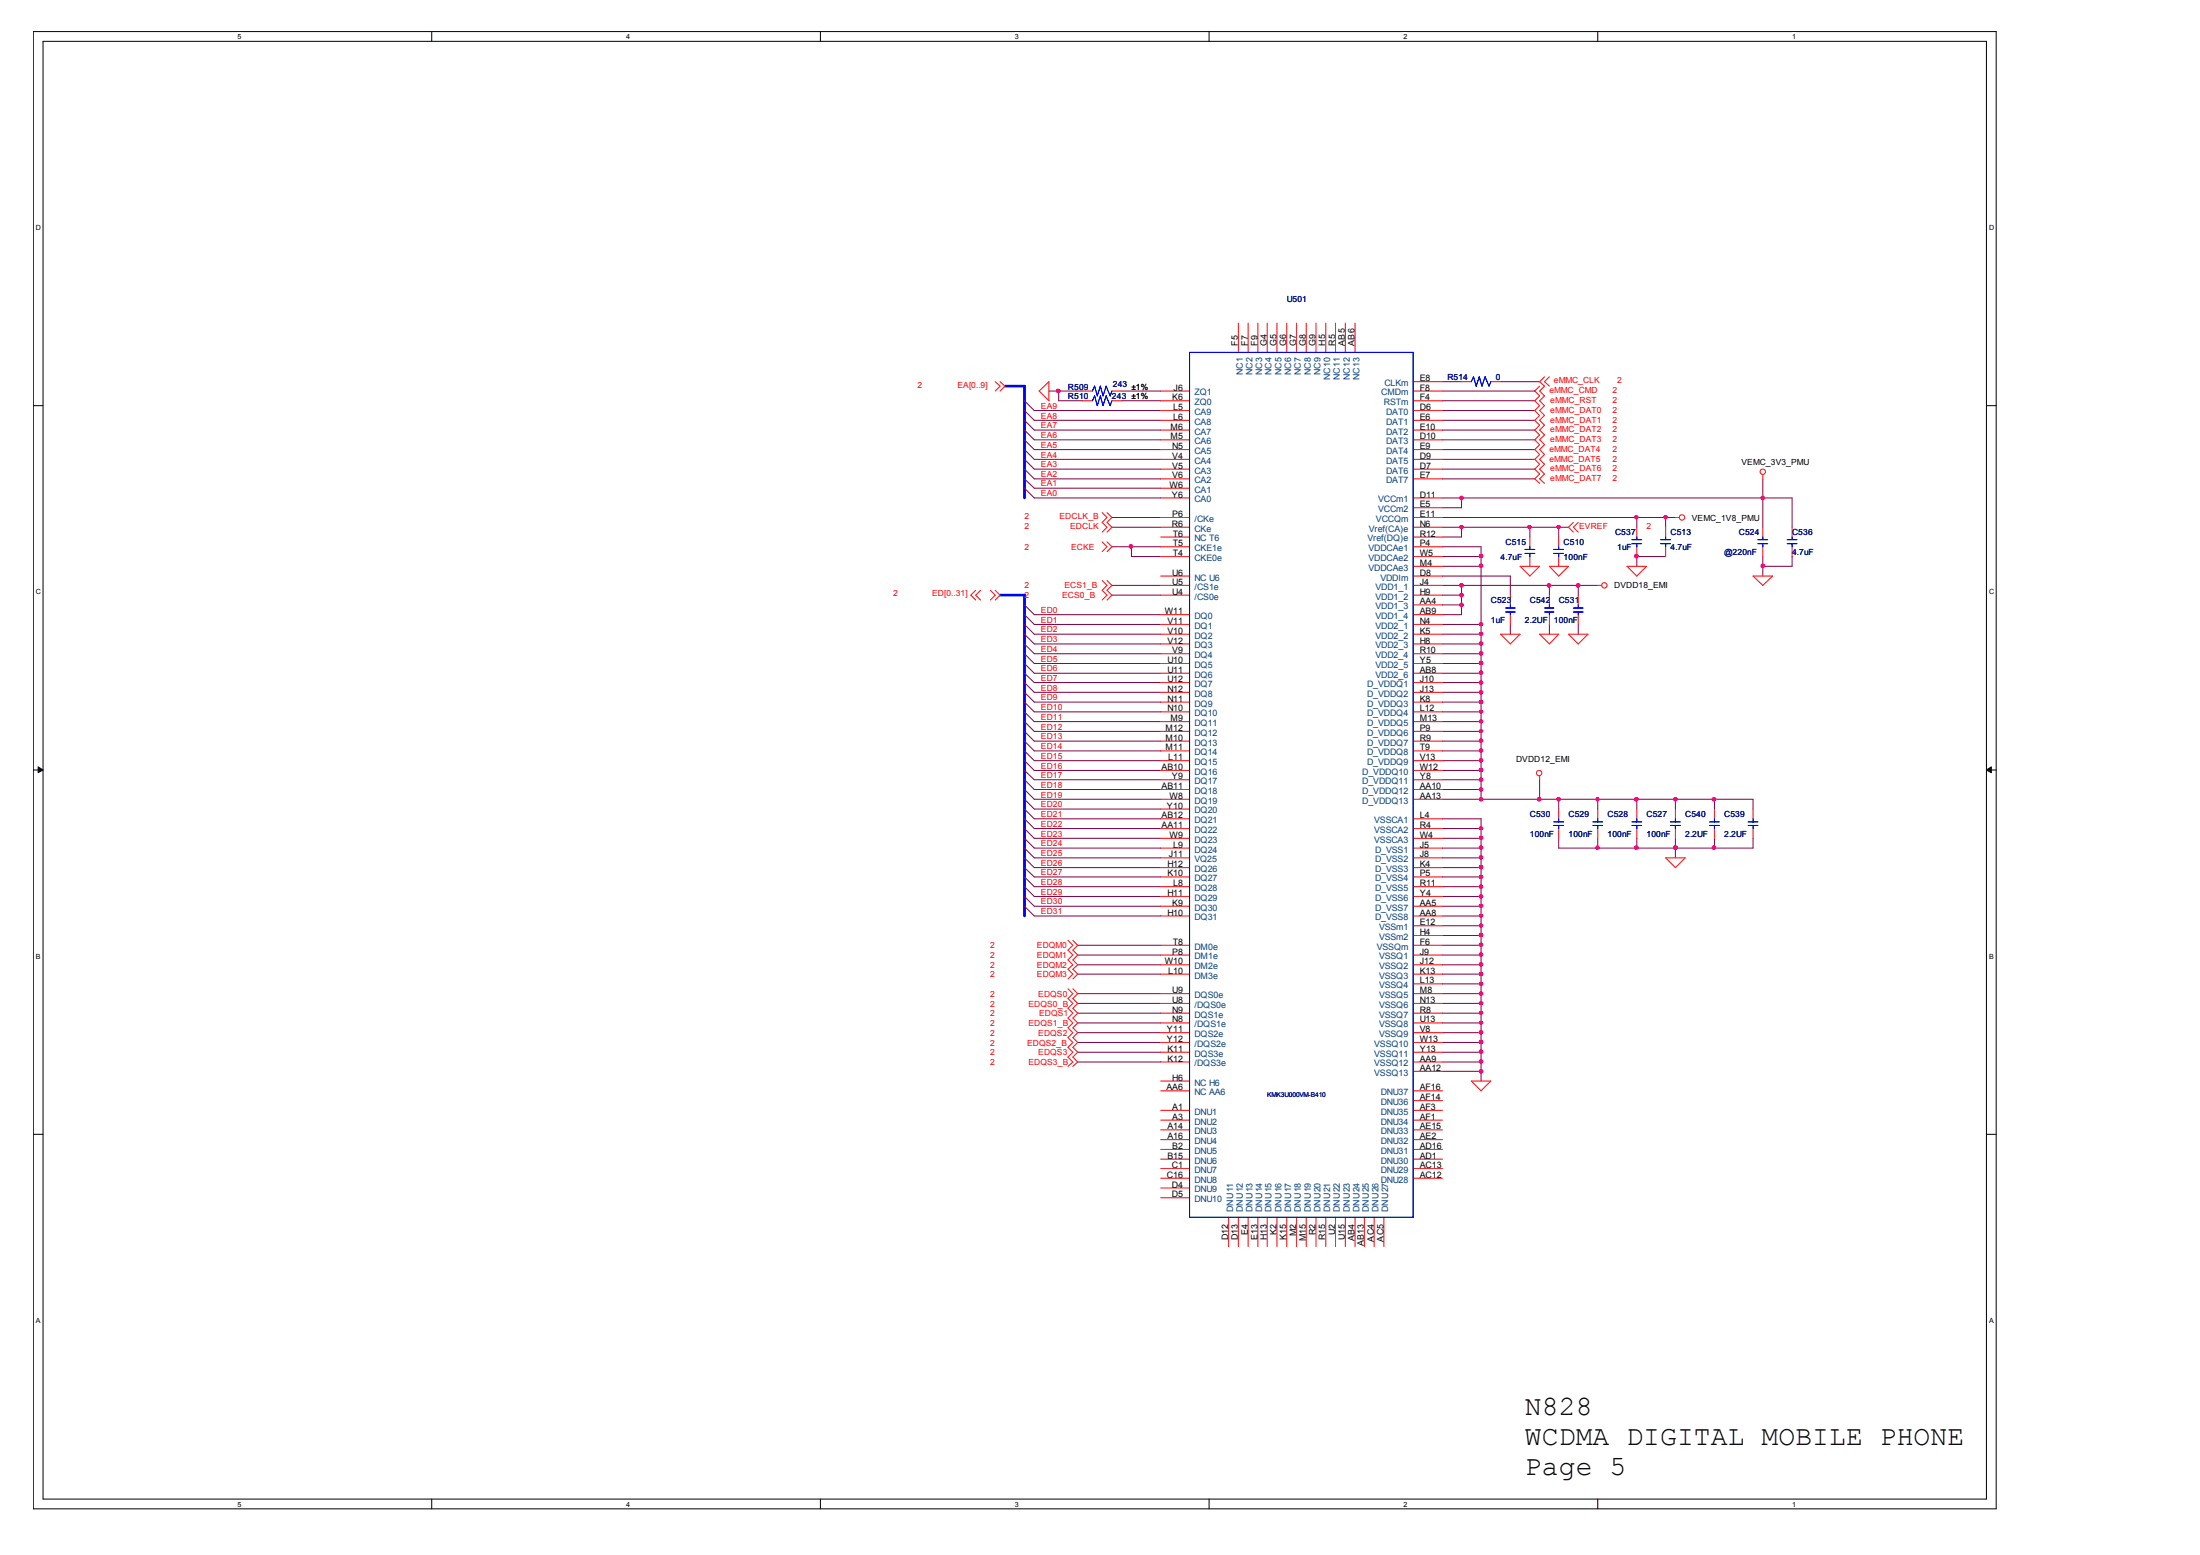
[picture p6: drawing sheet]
<svg xmlns="http://www.w3.org/2000/svg" width="420mm" height="297mm" viewBox="0 0 420 297" stroke-linecap="round" stroke-linejoin="round" font-family="sans-serif">
<path d="M6.3 6h374.6v281.9h-374.6zM8.2 7.9h370.9v278.1h-370.9z" fill="none" stroke="#000" stroke-width=".19"/>
<g fill="#fff">
<path d="M45.3 6.2h.8v1.5h-.8z"/>
<path d="M45.3 286.2h.8v1.5h-.8z"/>
</g>
<path d="M82.4 6v1.9M82.4 286v1.9" fill="none" stroke="#000" stroke-width=".19"/>
<g fill="#fff">
<path d="M119.5 6.2h.7v1.5h-.7z"/>
<path d="M119.5 286.2h.7v1.5h-.7z"/>
</g>
<path d="M156.5 6v1.9M156.5 286v1.9" fill="none" stroke="#000" stroke-width=".19"/>
<g fill="#fff">
<path d="M193.6 6.2h.8v1.5h-.8z"/>
<path d="M193.6 286.2h.8v1.5h-.8z"/>
</g>
<path d="M230.7 6v1.9M230.7 286v1.9" fill="none" stroke="#000" stroke-width=".19"/>
<g fill="#fff">
<path d="M267.8 6.2h.8v1.5h-.8z"/>
<path d="M267.8 286.2h.8v1.5h-.8z"/>
</g>
<path d="M304.9 6v1.9M304.9 286v1.9" fill="none" stroke="#000" stroke-width=".19"/>
<g fill="#fff">
<path d="M342 6.2h.7v1.5h-.7z"/>
<path d="M342 286.2h.7v1.5h-.7z"/>
<path d="M6.9 42.6h1v1.5h-1z"/>
<path d="M379.6 42.6h1v1.5h-1z"/>
<path d="M6.9 112.1h1v1.5h-1z"/>
<path d="M379.6 112.1h1v1.5h-1z"/>
</g>
<path d="M6.3 77.4h1.9M379.1 77.4h1.8" fill="none" stroke="#000" stroke-width=".19"/>
<g fill="#fff">
<path d="M6.9 181.6h.9v1.5h-.9z"/>
<path d="M379.6 181.6h.9v1.5h-.9z"/>
</g>
<path d="M6.3 146.9h1.9M379.1 146.9h1.8" fill="none" stroke="#000" stroke-width=".19"/>
<g fill="#000" stroke="#000" stroke-width=".19">
<path d="M7.3 146.3l.9 .6-.9 .5z" fill-rule="evenodd"/>
<path d="M379.1 146.9l.9-.6v1.1z" fill-rule="evenodd"/>
</g>
<g fill="#fff">
<path d="M6.9 251.1h.9v1.6h-.9z"/>
<path d="M379.6 251.1h.9v1.6h-.9z"/>
</g>
<path d="M6.3 216.4h1.9M379.1 216.4h1.8" fill="none" stroke="#000" stroke-width=".19"/>
<g fill="none" stroke="#800040" stroke-width=".19">
<path d="M195.5 78.3l1.9 1.9h24.1M195.5 76.5l1.9 1.8h24.1M200.2 74.6h6.4M202 74.6v1.9h4.6M214 74.6h7.5M214 76.5h7.5M275.3 74.6h17.6M275.3 76.5h17.6M275.3 78.3h17.6M275.3 72.8h3.6M286.3 72.8h7.5M195.5 83.9l1.9 1.9h24.1"/>
<path d="M195.5 87.6l1.9 1.9h24.1M195.5 85.8l1.9 1.8h24.1M195.5 93.1l1.9 1.9h24.1M195.5 82.1l1.9 1.8h24.1M195.5 91.4l1.9 1.7h24.1M195.5 89.5l1.9 1.9h24.1M195.5 80.2l1.9 1.9h24.1M212.2 98.7h9.3M275.3 98.7h44.4M275.3 85.8h17.6M275.3 89.5h17.6M275.3 87.6h17.6"/>
<path d="M275.3 80.2h17.6M275.3 95h66.7v5.6M275.3 83.9h17.6M275.3 91.4h17.6M275.3 82.1h17.6M278.9 95v1.9h-3.6M312.3 98.7v1.9M317.8 98.7v1.9M336.4 91.4v9.2M195.5 117.3l1.9 1.8h24.1M195.5 115.4l1.9 1.9h24.1M195.5 119.1l1.9 1.9h24.1"/>
<path d="M212.2 100.6h9.3M212.2 111.7h9.3M212.2 113.6h9.3M212.2 104.3h9.3M215.9 104.3v1.9h5.6M275.3 108h7.3M275.3 106.2h7.3M275.3 119.1h7.3M275.3 100.6h24M275.3 111.7h29.6M275.3 113.6h3.6M275.3 104.3h7.3v48.2"/>
<path d="M275.3 115.4h3.6M275.3 109.9h12.9v3.7M278.9 111.7v5.6h-3.6M278.9 100.6v1.9h-3.6M288.2 119.1v1.9M291.9 100.6v1.9M295.7 111.7v1.9M295.7 119.1v1.9M297.4 100.6v1.9M301.2 111.7v1.9M301.2 119.1v1.9M317.8 106.2h-5.5v1.8"/>
<path d="M336.4 106.2v3.7M342 106.2v1.8h-5.6M195.5 121l1.9 1.9h24.1M195.5 124.7l1.9 1.9h24.1M195.5 122.9l1.9 1.8h24.1M195.5 130.2l1.9 1.9h24.1M195.5 128.5l1.9 1.7h24.1M195.5 126.6l1.9 1.9h24.1M195.5 137.7l1.9 1.8h24.1M195.5 139.5l1.9 1.9h24.1M195.5 132.1l1.9 1.9h24.1M195.5 135.8l1.9 1.9h24.1"/>
<path d="M195.5 134l1.9 1.8h24.1M275.3 122.9h7.3M275.3 126.6h7.3M275.3 124.7h7.3M275.3 132.1h7.3M275.3 121h7.3M275.3 130.2h7.3M275.3 128.5h7.3M275.3 139.5h7.3M275.3 134h7.3M275.3 137.7h7.3M275.3 135.8h7.3"/>
<path d="M195.5 150.6l1.9 1.9h24.1M195.5 159.9l1.9 1.9h24.1M195.5 158.1l1.9 1.8h24.1M195.5 156.2l1.9 1.9h24.1M195.5 141.4l1.9 1.9h24.1M195.5 147l1.9 1.8h24.1M195.5 145.1l1.9 1.9h24.1M195.5 143.3l1.9 1.8h24.1M195.5 154.4l1.9 1.8h24.1M195.5 148.8l1.9 1.8h24.1M195.5 152.5l1.9 1.9h24.1M275.3 152.5h59.2v1.9"/>
<path d="M275.3 159.9h7.3M275.3 158.1h7.3M275.3 143.3h7.3M275.3 141.4h7.3M275.3 148.8h7.3M275.3 147h7.3M275.3 145.1h7.3M275.3 156.2h7.3v50.1M275.3 150.6h7.3M293.8 148.8v3.7M297.4 152.5v1.9M297.4 159.9v1.9h37.1v-1.9"/>
<path d="M304.9 152.5v1.9M304.9 159.9v1.9M312.3 152.5v1.9M312.3 159.9v1.9M319.7 152.5v1.9M319.7 159.9v3.8M327.2 152.5v1.9M327.2 159.9v1.9M195.5 163.7l1.9 1.8h24.1M195.5 161.8l1.9 1.9h24.1M195.5 167.3l1.9 1.9h24.1M195.5 165.5l1.9 1.8h24.1"/>
<path d="M195.5 172.9l1.9 1.9h24.1M195.5 171l1.9 1.9h24.1M195.5 169.2l1.9 1.8h24.1M275.3 161.8h7.3M275.3 165.5h7.3M275.3 163.7h7.3M275.3 169.2h7.3M275.3 167.3h7.3M275.3 174.8h7.3M275.3 172.9h7.3M275.3 171h7.3M275.3 176.6h7.3"/>
<path d="M275.3 178.5h7.3M205.7 185.9h15.8M205.7 184.1h15.8M205.7 180.4h15.8M205.7 182.2h15.8M205.7 193.3h15.8M205.7 189.6h15.8M205.7 191.4h15.8M205.7 195.2h15.8M205.7 197h15.8M205.7 198.9h15.8M275.3 185.9h7.3"/>
<path d="M275.3 184.1h7.3M275.3 180.4h7.3M275.3 182.2h7.3M275.3 193.3h7.3M275.3 189.6h7.3M275.3 191.4h7.3M275.3 195.2h7.3M275.3 197h7.3M275.3 198.9h7.3M275.3 187.7h7.3M205.7 200.8h15.8M205.7 202.6h15.8"/>
<path d="M275.3 200.8h7.3M275.3 202.6h7.3M275.3 204.4h7.3"/>
</g>
<g fill="#f0f" stroke="#f0f" stroke-width=".19">
<circle cx="336.4" cy="108" r=".35"/>
<circle cx="312.2" cy="106.1" r=".35"/>
<circle cx="297.4" cy="152.5" r=".35"/>
<circle cx="319.7" cy="161.7" r=".35"/>
<circle cx="327.1" cy="161.7" r=".35"/>
<circle cx="327.1" cy="152.5" r=".35"/>
<circle cx="312.2" cy="152.5" r=".35"/>
<circle cx="304.8" cy="152.5" r=".33"/>
<circle cx="319.7" cy="152.5" r=".35"/>
<circle cx="312.2" cy="161.7" r=".35"/>
<circle cx="304.8" cy="161.7" r=".33"/>
<circle cx="201.9" cy="74.6" r=".35"/>
<circle cx="215.8" cy="104.2" r=".35"/>
<circle cx="336.4" cy="95" r=".35"/>
<circle cx="317.8" cy="98.7" r=".33"/>
<circle cx="278.9" cy="100.5" r=".33"/>
<circle cx="278.9" cy="115.4" r=".35"/>
<circle cx="278.9" cy="113.5" r=".35"/>
<circle cx="282.6" cy="150.6" r=".35"/>
<circle cx="282.6" cy="146.9" r=".35"/>
<circle cx="282.6" cy="145" r=".35"/>
<circle cx="282.6" cy="143.2" r=".35"/>
<circle cx="282.6" cy="141.3" r=".35"/>
<circle cx="282.6" cy="139.5" r=".33"/>
<circle cx="282.6" cy="137.6" r=".33"/>
<circle cx="282.6" cy="135.8" r=".33"/>
<circle cx="282.6" cy="133.9" r=".35"/>
<circle cx="282.6" cy="132.1" r=".35"/>
<circle cx="282.6" cy="106.1" r=".35"/>
<circle cx="282.6" cy="120.9" r=".33"/>
<circle cx="282.6" cy="124.6" r=".35"/>
<circle cx="282.6" cy="128.4" r=".35"/>
<circle cx="282.6" cy="130.2" r=".35"/>
<circle cx="293.7" cy="152.5" r=".35"/>
<circle cx="282.6" cy="152.5" r=".35"/>
<circle cx="301.1" cy="111.7" r=".35"/>
<circle cx="291.9" cy="100.5" r=".33"/>
<circle cx="297.4" cy="100.5" r=".33"/>
<circle cx="295.6" cy="111.7" r=".35"/>
<circle cx="312.3" cy="98.7" r=".33"/>
<circle cx="282.6" cy="126.5" r=".35"/>
<circle cx="282.6" cy="108" r=".35"/>
<circle cx="282.6" cy="148.8" r=".35"/>
<circle cx="282.6" cy="122.8" r=".35"/>
<circle cx="278.9" cy="111.7" r=".35"/>
<circle cx="282.6" cy="119.1" r=".33"/>
<circle cx="278.9" cy="95" r=".35"/>
<circle cx="282.6" cy="204.4" r=".35"/>
<circle cx="282.6" cy="161.7" r=".35"/>
<circle cx="282.6" cy="172.9" r=".33"/>
<circle cx="282.6" cy="174.7" r=".33"/>
<circle cx="282.6" cy="176.6" r=".33"/>
<circle cx="282.6" cy="193.3" r=".33"/>
<circle cx="282.6" cy="196.9" r=".35"/>
<circle cx="282.6" cy="198.8" r=".35"/>
<circle cx="282.6" cy="189.6" r=".35"/>
<circle cx="282.6" cy="187.7" r=".35"/>
<circle cx="282.6" cy="185.8" r=".35"/>
<circle cx="282.6" cy="184" r=".35"/>
<circle cx="282.6" cy="182.1" r=".35"/>
<circle cx="282.6" cy="180.3" r=".35"/>
<circle cx="282.6" cy="178.4" r=".35"/>
<circle cx="282.6" cy="169.2" r=".35"/>
<circle cx="282.6" cy="167.3" r=".35"/>
<circle cx="282.6" cy="165.4" r=".35"/>
<circle cx="282.6" cy="163.6" r=".35"/>
<circle cx="282.6" cy="159.9" r=".35"/>
<circle cx="282.6" cy="158" r=".33"/>
<circle cx="282.6" cy="191.4" r=".33"/>
<circle cx="282.6" cy="171" r=".35"/>
<circle cx="282.6" cy="202.5" r=".35"/>
<circle cx="282.6" cy="200.7" r=".35"/>
<circle cx="282.6" cy="195.1" r=".33"/>
</g>
<path d="M191.8 73.7h3.7v21.3M190.8 113.6h4.7v61.2" fill="none" stroke="#00f" stroke-width=".51"/>
<g fill="none" stroke="#f00" stroke-width=".19">
<path d="M189.9 72.8l.9 .9-.9 .9M190.8 72.8l1 .9-1 .9M198.3 74.6l1.9-1.8v3.7zM206.6 74.6h1.8M206.6 76.5h1.8M212.2 74.6h1.8M212.2 76.5h1.8M221.5 74.6h5.5M221.5 78.3h5.5M221.5 76.5h5.5M236.3 61.7v5.5M238.2 61.7v5.5"/>
<path d="M240 61.7v5.5M241.8 61.7v5.5M243.7 61.7v5.5M245.5 61.7v5.5M247.4 61.7v5.5M249.3 61.7v5.5M251.1 61.7v5.5M253 61.7v5.5M254.8 61.7v5.5M256.7 61.7v5.5M258.6 61.7v5.5M269.7 74.6h5.6"/>
<path d="M269.7 72.8h5.6M269.7 78.3h5.6M269.7 76.5h5.6M278.9 72.8h1.9M284.5 72.8h1.8M293.8 73.7l-.9 .9 .9 .9-.9 1 .9 .9-.9 .9 .9 1-.9 .9 .9 .9-.9 1 .9 .9-.9 .9 .9 1-.9 .9 .9 .9-.9 .9 .9 1-.9 .9 .9 .9-.9 1 .9 .8M294.7 71.9l-.9 .9 .9 .9-.9 .9 .9 .9-.9 1 .9 .9-.9 .9 .9 1-.9 .9 .9 .9-.9 1 .9 .9-.9 .9 .9 1-.9 .9 .9 .9-.9 .9 .9 1-.9 .9 .9 .9-.9 1 .9 .8M295.7 71.9l-1 .9 1 .9M210.3 97.8l.9 .9-.9 1 .9 .9-.9 .9M211.2 97.8l1 .9-1 1 1 .9-1 .9M221.5 98.7h5.5M221.5 89.5h5.5"/>
<path d="M221.5 87.6h5.5M221.5 83.9h5.5M221.5 95h5.5M221.5 80.2h5.5M221.5 91.4h5.5M221.5 85.8h5.5M221.5 82.1h5.5M221.5 93.1h5.5M269.7 98.7h5.6M269.7 89.5h5.6M269.7 87.6h5.6M269.7 83.9h5.6"/>
<path d="M269.7 95h5.6M269.7 96.9h5.6M269.7 80.2h5.6M269.7 91.4h5.6M269.7 85.8h5.6M269.7 82.1h5.6M300.2 99.7l-.9 .9 .9 .9M301.2 99.7l-1 .9 1 .9M319.7 98.7h.8M336.4 90.6v.8M186.2 112.6l-.9 1 .9 .9M187.1 112.6l-.9 1 .9 .9"/>
<path d="M189 112.6l.9 1-.9 .9M189.9 112.6l.9 1-.9 .9M210.3 110.8l.9 .9-.9 .9 .9 1-.9 .9M210.3 103.4l.9 .9-.9 1M211.2 110.8l1 .9-1 .9 1 1-1 .9M211.2 103.4l1 .9-1 1M221.5 109.9h5.5M221.5 111.7h5.5M221.5 113.6h5.5M221.5 119.1h5.5M221.5 100.6h5.5M221.5 104.3h5.5"/>
<path d="M221.5 102.5h5.5M221.5 106.2h5.5M221.5 117.3h5.5M269.7 108h5.6M269.7 109.9h5.6M269.7 111.7h5.6M269.7 113.6h5.6M269.7 119.1h5.6M269.7 100.6h5.6M269.7 104.3h5.6M269.7 102.5h5.6M269.7 106.2h5.6"/>
<path d="M269.7 117.3h5.6M269.7 115.4h5.6M288.2 113.6v1.8M288.2 117.3v1.8M290.1 108h3.7l-1.9 1.9zM291.9 102.5v1.8M291.9 106.2v1.8M295.7 108h3.6l-1.9 1.9zM295.7 113.6v1.8M295.7 117.3v1.8M297.4 102.5v1.8M297.4 106.2v1.8"/>
<path d="M301.2 113.6v1.8M301.2 117.3v1.8M304.9 111.7h.7M310.5 108h3.7l-1.9 1.9zM312.3 100.6v1.9M312.3 104.3v1.9M317.8 100.6v1.9M317.8 104.3v1.9M334.5 109.9h3.7l-1.8 1.8zM336.4 100.6v1.9M336.4 104.3v1.9M342 100.6v1.9"/>
<path d="M342 104.3v1.9M221.5 121h5.5M221.5 130.2h5.5M221.5 132.1h5.5M221.5 122.9h5.5M221.5 137.7h5.5M221.5 139.5h5.5M221.5 135.8h5.5M221.5 134h5.5M221.5 124.7h5.5M221.5 126.6h5.5M221.5 128.5h5.5"/>
<path d="M269.7 121h5.6M269.7 130.2h5.6M269.7 132.1h5.6M269.7 122.9h5.6M269.7 137.7h5.6M269.7 139.5h5.6M269.7 135.8h5.6M269.7 134h5.6M269.7 124.7h5.6M269.7 126.6h5.6M269.7 128.5h5.6M286.3 121h3.8l-1.9 1.9z"/>
<path d="M293.8 121h3.6l-1.7 1.9zM299.3 121h3.7l-1.8 1.9zM221.5 150.6h5.5M221.5 156.2h5.5M221.5 145.1h5.5M221.5 152.5h5.5M221.5 141.4h5.5M221.5 143.3h5.5M221.5 148.8h5.5M221.5 158.1h5.5M221.5 159.9h5.5M221.5 154.4h5.5"/>
<path d="M221.5 147h5.5M269.7 150.6h5.6M269.7 156.2h5.6M269.7 145.1h5.6M269.7 152.5h5.6M269.7 141.4h5.6M269.7 143.3h5.6M269.7 148.8h5.6M269.7 158.1h5.6M269.7 159.9h5.6M269.7 147h5.6M293.8 148.1v.7"/>
<path d="M297.4 154.4v1.8M297.4 158.1v1.8M304.9 154.4v1.8M304.9 158.1v1.8M312.3 154.4v1.8M312.3 158.1v1.8M319.7 154.4v1.8M319.7 158.1v1.8M327.2 154.4v1.8M327.2 158.1v1.8M334.5 154.4v1.8M334.5 158.1v1.8"/>
<path d="M203.8 179.4l.9 1-.9 .9 .9 .9-.9 .9 .9 1-.9 .8 .9 1-.9 .9M204.7 179.4l1 1-1 .9 1 .9-1 .9 1 1-1 .8 1 1-1 .9M221.5 163.7h5.5M221.5 174.8h5.5M221.5 171h5.5M221.5 165.5h5.5M221.5 161.8h5.5M221.5 172.9h5.5M221.5 167.3h5.5M221.5 169.2h5.5M269.7 163.7h5.6M269.7 178.5h5.6"/>
<path d="M269.7 176.6h5.6M269.7 174.8h5.6M269.7 171h5.6M269.7 165.5h5.6M269.7 161.8h5.6M269.7 172.9h5.6M269.7 167.3h5.6M269.7 169.2h5.6M317.8 163.7h3.8l-1.9 1.8zM203.8 188.7l.9 .9-.9 .9 .9 .9-.9 1 .9 .9-.9 .9 .9 1-.9 .9 .9 .9-.9 1 .9 .9-.9 .9 .9 1-.9 .9 .9 .9-.9 .9M204.7 188.7l1 .9-1 .9 1 .9-1 1 1 .9-1 .9 1 1-1 .9 1 .9-1 1 1 .9-1 .9 1 1-1 .9 1 .9-1 .9M221.5 180.4h5.5"/>
<path d="M221.5 182.2h5.5M221.5 184.1h5.5M221.5 185.9h5.5M221.5 189.6h5.5M221.5 195.2h5.5M221.5 193.3h5.5M221.5 191.4h5.5M221.5 197h5.5M221.5 198.9h5.5M269.7 180.4h5.6M269.7 182.2h5.6M269.7 184.1h5.6"/>
<path d="M269.7 185.9h5.6M269.7 187.7h5.6M269.7 189.6h5.6M269.7 195.2h5.6M269.7 193.3h5.6M269.7 191.4h5.6M269.7 197h5.6M269.7 198.9h5.6M221.5 206.3h5.5M221.5 211.9h5.5M221.5 213.7h5.5M221.5 215.6h5.5"/>
<path d="M221.5 217.4h5.5M221.5 219.3h5.5M221.5 202.6h5.5M221.5 200.8h5.5M221.5 208.1h5.5M269.7 211.9h5.6M269.7 213.7h5.6M269.7 215.6h5.6M269.7 217.4h5.6M269.7 219.3h5.6M269.7 202.6h5.6M269.7 200.8h5.6"/>
<path d="M269.7 204.4h5.6M269.7 208.1h5.6M269.7 210h5.6M280.8 206.3h3.7l-1.9 1.8zM221.5 221.2h5.5M221.5 222.9h5.5M221.5 224.8h5.5M221.5 226.7h5.5M221.5 228.5h5.5M234.4 232.3v5.5M236.3 232.3v5.5M238.2 232.3v5.5"/>
<path d="M240 232.3v5.5M241.8 232.3v5.5M243.7 232.3v5.5M245.5 232.3v5.5M247.4 232.3v5.5M249.3 232.3v5.5M251.1 232.3v5.5M253 232.3v5.5M254.8 232.3v5.5M256.7 232.3v5.5M258.6 232.3v5.5M260.3 232.3v5.5"/>
<path d="M262.2 232.3v5.5M264.1 232.3v5.5M269.7 221.2h5.6M269.7 222.9h5.6M269.7 224.8h5.6"/>
<circle cx="321" cy="98.7" r=".52"/>
<circle cx="336.4" cy="90" r=".52"/>
<circle cx="306.1" cy="111.7" r=".52"/>
<circle cx="293.7" cy="147.5" r=".52"/>
</g>
<g fill="none" stroke="#00f" stroke-width=".19">
<path d="M208.4 74.6l.5-.9 .5 1.8 .6-1.8 .5 1.8 .6-1.8 .7 1.8 .4-.9M208.4 76.5l.5-1 .5 1.9 .6-1.9 .5 1.9 .6-1.9 .7 1.9 .4-.9M227 67.2h42.7v165.1h-42.7zM280.8 72.8l.4-.9 .5 1.8 .6-1.8 .5 1.8 .6-1.8 .7 1.8 .4-.9M287.3 116.8h1.8M287.3 116h1.8M288.2 115.4v.6M288.2 116.8v.5M291 105.6h1.9M291 104.8h1.9M291.9 104.3v.5M291.9 105.6v.6"/>
<path d="M294.7 116.8h1.8M294.7 116h1.8M295.7 115.4v.6M295.7 116.8v.5M296.5 105.6h1.9M296.5 104.8h1.9M297.4 104.3v.5M297.4 105.6v.6M300.2 116.8h1.9M300.2 116h1.9M301.2 115.4v.6M301.2 116.8v.5"/>
<path d="M311.4 103.7h1.9M311.4 103h1.9M312.3 102.5v.5M312.3 103.7v.6M316.9 103.7h1.9M316.9 103h1.9M317.8 102.5v.5M317.8 103.7v.6M335.4 103.7h1.9M335.4 103h1.9M336.4 102.5v.5M336.4 103.7v.6"/>
<path d="M341 103.7h1.9M341 103h1.9M342 102.5v.5M342 103.7v.6M296.5 156.8h1.9M296.5 157.5h1.9M297.4 156.2v.6M297.4 157.5v.6M304 156.8h1.8M304 157.5h1.8M304.9 156.2v.6M304.9 157.5v.6"/>
<path d="M311.4 156.8h1.9M311.4 157.5h1.9M312.3 156.2v.6M312.3 157.5v.6M318.8 156.8h1.8M318.8 157.5h1.8M319.7 156.2v.6M319.7 157.5v.6M326.2 156.8h1.9M326.2 157.5h1.9M327.2 156.2v.6M327.2 157.5v.6"/>
<path d="M333.6 156.8h1.8M333.6 157.5h1.8M334.5 156.2v.6M334.5 157.5v.6"/>
</g>
<g font-size="5.3">
<text x="291" y="269.9">N828</text>
<text x="291" y="275.7">WCDMA DIGITAL MOBILE PHONE</text>
<text x="291" y="281.4">Page 5</text>
</g>
<g font-size="1.7">
<text x="236.2" y="66" transform="rotate(-90 236.2 66)">F5</text>
<text x="238.1" y="66" transform="rotate(-90 238.1 66)">F7</text>
<text x="239.9" y="66" transform="rotate(-90 239.9 66)">F9</text>
<text x="241.7" y="66" transform="rotate(-90 241.7 66)">G4</text>
<text x="243.6" y="66" transform="rotate(-90 243.6 66)">G5</text>
<text x="245.4" y="66" transform="rotate(-90 245.4 66)">G6</text>
<text x="247.3" y="66" transform="rotate(-90 247.3 66)">G7</text>
<text x="249.2" y="66" transform="rotate(-90 249.2 66)">G8</text>
<text x="251" y="66" transform="rotate(-90 251 66)">G9</text>
<text x="252.9" y="66" transform="rotate(-90 252.9 66)">H5</text>
<text x="254.8" y="66" transform="rotate(-90 254.8 66)">R5</text>
<text x="256.6" y="66" transform="rotate(-90 256.6 66)">AB5</text>
<text x="258.5" y="66" transform="rotate(-90 258.5 66)">AB6</text>
<text x="223.7" y="76.4">K6</text>
<text x="223.9" y="74.5">J6</text>
<text x="270.9" y="72.7">E8</text>
<text x="270.9" y="74.5">F8</text>
<text x="270.9" y="76.4">F4</text>
<text x="223.4" y="83.8">M5</text>
<text x="223.4" y="82">M6</text>
<text x="223.9" y="78.2">L5</text>
<text x="223.9" y="80.1">L6</text>
<text x="270.9" y="78.2">D6</text>
<text x="270.9" y="83.8">D10</text>
<text x="270.9" y="80.1">E6</text>
<text x="270.9" y="82">E10</text>
<text x="223.7" y="85.7">N5</text>
<text x="223.7" y="87.6">V4</text>
<text x="223.7" y="89.4">V5</text>
<text x="270.9" y="89.4">D7</text>
<text x="270.9" y="87.6">D9</text>
<text x="270.9" y="85.7">E9</text>
<text x="223.2" y="93.1">W6</text>
<text x="223.6" y="94.9">Y6</text>
<text x="223.7" y="91.3">V6</text>
<text x="270.9" y="94.9">D11</text>
<text x="270.9" y="91.3">E7</text>
<text x="223.6" y="100.5">R6</text>
<text x="223.7" y="98.7">P6</text>
<text x="270.9" y="96.8">E5</text>
<text x="270.9" y="98.7">E11</text>
<text x="270.9" y="100.5">N6</text>
<text x="223.8" y="106.1">T4</text>
<text x="223.8" y="104.2">T5</text>
<text x="223.8" y="102.4">T6</text>
<text x="270.9" y="108">M4</text>
<text x="270.9" y="104.2">P4</text>
<text x="270.9" y="102.4">R12</text>
<text x="270.9" y="106.1">W5</text>
<text x="223.7" y="113.5">U4</text>
<text x="223.7" y="111.6">U5</text>
<text x="223.7" y="109.8">U6</text>
<text x="270.9" y="109.8">D8</text>
<text x="270.9" y="113.5">H9</text>
<text x="270.9" y="111.6">J4</text>
<text x="222.2" y="117.2">W11</text>
<text x="222.8" y="119.1">V11</text>
<text x="270.9" y="119.1">N4</text>
<text x="270.9" y="115.3">AA4</text>
<text x="270.9" y="117.2">AB9</text>
<text x="222.8" y="120.9">V10</text>
<text x="222.8" y="122.8">V12</text>
<text x="223.7" y="124.6">V9</text>
<text x="270.9" y="120.9">K5</text>
<text x="270.9" y="122.8">H8</text>
<text x="270.9" y="124.6">R10</text>
<text x="222.8" y="126.5">U10</text>
<text x="222.8" y="128.4">U11</text>
<text x="222.8" y="130.1">U12</text>
<text x="270.9" y="130.1">J10</text>
<text x="270.9" y="126.5">Y5</text>
<text x="270.9" y="128.4">AB8</text>
<text x="222.8" y="135.7">N10</text>
<text x="222.8" y="133.9">N11</text>
<text x="222.8" y="132">N12</text>
<text x="223.4" y="137.6">M9</text>
<text x="270.9" y="132">J13</text>
<text x="270.9" y="133.9">K8</text>
<text x="270.9" y="135.7">L12</text>
<text x="270.9" y="137.6">M13</text>
<text x="222.4" y="141.3">M10</text>
<text x="222.4" y="143.2">M11</text>
<text x="222.4" y="139.5">M12</text>
<text x="270.9" y="141.3">R9</text>
<text x="270.9" y="139.5">P9</text>
<text x="270.9" y="143.2">T9</text>
<text x="221.7" y="146.9">AB10</text>
<text x="222.9" y="145">L11</text>
<text x="223.6" y="148.7">Y9</text>
<text x="270.9" y="148.7">Y8</text>
<text x="270.9" y="146.9">W12</text>
<text x="270.9" y="145">V13</text>
<text x="221.7" y="150.6">AB11</text>
<text x="222.7" y="154.3">Y10</text>
<text x="223.2" y="152.4">W8</text>
<text x="270.9" y="150.6">AA10</text>
<text x="270.9" y="152.4">AA13</text>
<text x="221.7" y="158">AA11</text>
<text x="221.7" y="156.1">AB12</text>
<text x="223.2" y="159.9">W9</text>
<text x="223.9" y="161.7">L9</text>
<text x="270.9" y="161.7">J5</text>
<text x="270.9" y="156.1">L4</text>
<text x="270.9" y="158">R4</text>
<text x="270.9" y="159.9">W4</text>
<text x="222.8" y="165.5">H12</text>
<text x="222.8" y="167.2">K10</text>
<text x="223" y="163.6">J11</text>
<text x="270.9" y="163.6">J8</text>
<text x="270.9" y="167.2">P5</text>
<text x="270.9" y="165.5">K4</text>
<text x="222.8" y="171">H11</text>
<text x="223.7" y="172.8">K9</text>
<text x="223.9" y="169.1">L8</text>
<text x="270.9" y="172.8">AA5</text>
<text x="270.9" y="169.1">R11</text>
<text x="270.9" y="171">Y4</text>
<text x="222.8" y="174.7">H10</text>
<text x="270.9" y="178.4">H4</text>
<text x="270.9" y="176.5">E12</text>
<text x="270.9" y="174.7">AA8</text>
<text x="222.2" y="184">W10</text>
<text x="222.9" y="185.8">L10</text>
<text x="223.7" y="182.1">P8</text>
<text x="223.8" y="180.3">T8</text>
<text x="270.9" y="180.3">F6</text>
<text x="270.9" y="182.1">J9</text>
<text x="270.9" y="184">J12</text>
<text x="270.9" y="185.8">K13</text>
<text x="223.7" y="191.4">U8</text>
<text x="223.7" y="189.5">U9</text>
<text x="270.9" y="187.6">L13</text>
<text x="270.9" y="189.5">M8</text>
<text x="270.9" y="191.4">N13</text>
<text x="222.7" y="196.9">Y11</text>
<text x="223.7" y="195.1">N8</text>
<text x="223.7" y="193.2">N9</text>
<text x="270.9" y="193.2">R8</text>
<text x="270.9" y="195.1">U13</text>
<text x="270.9" y="196.9">V8</text>
<text x="222.7" y="198.8">Y12</text>
<text x="222.8" y="202.5">K12</text>
<text x="222.8" y="200.7">K11</text>
<text x="270.9" y="198.8">W13</text>
<text x="270.9" y="200.7">Y13</text>
<text x="270.9" y="202.5">AA9</text>
<text x="222.6" y="208">AA6</text>
<text x="223.7" y="206.2">H6</text>
<text x="270.9" y="204.3">AA12</text>
<text x="270.9" y="209.9">AF14</text>
<text x="270.9" y="208">AF16</text>
<text x="222.8" y="215.5">A14</text>
<text x="223.7" y="211.8">A1</text>
<text x="223.7" y="213.6">A3</text>
<text x="270.9" y="215.5">AE15</text>
<text x="270.9" y="213.6">AF1</text>
<text x="270.9" y="211.8">AF3</text>
<text x="222.8" y="217.4">A16</text>
<text x="222.8" y="221.1">B15</text>
<text x="223.7" y="219.2">B2</text>
<text x="270.9" y="221.1">AD1</text>
<text x="270.9" y="219.2">AD16</text>
<text x="270.9" y="217.4">AE2</text>
<text x="222.7" y="224.7">C16</text>
<text x="223.6" y="222.9">C1</text>
<text x="223.6" y="226.6">D4</text>
<text x="270.9" y="224.7">AC12</text>
<text x="270.9" y="222.9">AC13</text>
<text x="223.6" y="228.4">D5</text>
<text x="234.4" y="236.7" transform="rotate(-90 234.4 236.7)">D12</text>
<text x="236.2" y="236.7" transform="rotate(-90 236.2 236.7)">D13</text>
<text x="238.1" y="235.6" transform="rotate(-90 238.1 235.6)">E4</text>
<text x="239.9" y="236.6" transform="rotate(-90 239.9 236.6)">E13</text>
<text x="241.7" y="236.7" transform="rotate(-90 241.7 236.7)">H13</text>
<text x="243.6" y="235.6" transform="rotate(-90 243.6 235.6)">K2</text>
<text x="245.4" y="236.6" transform="rotate(-90 245.4 236.6)">K15</text>
<text x="247.3" y="235.9" transform="rotate(-90 247.3 235.9)">M2</text>
<text x="249.2" y="236.8" transform="rotate(-90 249.2 236.8)">M15</text>
<text x="251" y="235.7" transform="rotate(-90 251 235.7)">R2</text>
<text x="252.9" y="236.7" transform="rotate(-90 252.9 236.7)">R15</text>
<text x="254.8" y="235.7" transform="rotate(-90 254.8 235.7)">U2</text>
<text x="256.6" y="236.7" transform="rotate(-90 256.6 236.7)">U15</text>
<text x="258.5" y="236.8" transform="rotate(-90 258.5 236.8)">AB4</text>
<text x="260.3" y="237.8" transform="rotate(-90 260.3 237.8)">AB13</text>
<text x="262.1" y="236.9" transform="rotate(-90 262.1 236.9)">AC4</text>
<text x="264" y="236.9" transform="rotate(-90 264 236.9)">AC5</text>
</g>
<g font-size="1.7" fill="#004080">
<text x="237.2" y="71.6" transform="rotate(-90 237.2 71.6)">NC1</text>
<text x="239" y="71.6" transform="rotate(-90 239 71.6)">NC2</text>
<text x="240.9" y="71.6" transform="rotate(-90 240.9 71.6)">NC3</text>
<text x="242.7" y="71.6" transform="rotate(-90 242.7 71.6)">NC4</text>
<text x="244.5" y="71.6" transform="rotate(-90 244.5 71.6)">NC5</text>
<text x="246.4" y="71.6" transform="rotate(-90 246.4 71.6)">NC6</text>
<text x="248.2" y="71.6" transform="rotate(-90 248.2 71.6)">NC7</text>
<text x="250.1" y="71.6" transform="rotate(-90 250.1 71.6)">NC8</text>
<text x="252" y="71.6" transform="rotate(-90 252 71.6)">NC9</text>
<text x="227.9" y="75.5">ZQ1</text>
<text x="227.9" y="77.3">ZQ0</text>
<text x="253.8" y="72.6" transform="rotate(-90 253.8 72.6)">NC10</text>
<text x="255.7" y="72.6" transform="rotate(-90 255.7 72.6)">NC11</text>
<text x="257.6" y="72.6" transform="rotate(-90 257.6 72.6)">NC12</text>
<text x="259.4" y="72.6" transform="rotate(-90 259.4 72.6)">NC13</text>
<text x="263.6" y="75.5">CMDm</text>
<text x="264.1" y="77.3">RSTm</text>
<text x="264.2" y="73.7">CLKm</text>
<text x="227.9" y="79.2">CA9</text>
<text x="227.9" y="81">CA8</text>
<text x="227.9" y="82.9">CA7</text>
<text x="264.5" y="79.2">DAT0</text>
<text x="264.5" y="81">DAT1</text>
<text x="264.5" y="82.9">DAT2</text>
<text x="227.9" y="84.8">CA6</text>
<text x="227.9" y="86.6">CA5</text>
<text x="227.9" y="88.5">CA4</text>
<text x="264.5" y="88.5">DAT5</text>
<text x="264.5" y="84.8">DAT3</text>
<text x="264.5" y="86.6">DAT4</text>
<text x="227.9" y="90.4">CA3</text>
<text x="227.9" y="92.2">CA2</text>
<text x="227.9" y="94">CA1</text>
<text x="227.9" y="95.9">CA0</text>
<text x="263" y="95.9">VCCm1</text>
<text x="264.5" y="90.4">DAT6</text>
<text x="264.5" y="92.2">DAT7</text>
<text x="227.9" y="99.6">/CKe</text>
<text x="227.9" y="101.4">CKe</text>
<text x="261.2" y="101.4">Vref(CA)e</text>
<text x="262.6" y="99.6">VCCQm</text>
<text x="263" y="97.7">VCCm2</text>
<text x="227.9" y="107">CKE0e</text>
<text x="227.9" y="105.2">CKE1e</text>
<text x="227.9" y="103.3">NC T6</text>
<text x="260.9" y="103.3">Vref(DQ)e</text>
<text x="261.1" y="105.2">VDDCAe1</text>
<text x="261.1" y="107">VDDCAe2</text>
<text x="227.9" y="112.5">/CS1e</text>
<text x="227.9" y="110.8">NC U6</text>
<text x="261.1" y="108.9">VDDCAe3</text>
<text x="262.5" y="112.5">VDD1_1</text>
<text x="263.4" y="110.8">VDDIm</text>
<text x="227.9" y="114.4">/CS0e</text>
<text x="227.9" y="120">DQ1</text>
<text x="227.9" y="118.1">DQ0</text>
<text x="262.5" y="114.4">VDD1_2</text>
<text x="262.5" y="120">VDD2_1</text>
<text x="262.5" y="116.3">VDD1_3</text>
<text x="262.5" y="118.1">VDD1_4</text>
<text x="227.9" y="125.6">DQ4</text>
<text x="227.9" y="121.8">DQ2</text>
<text x="227.9" y="123.7">DQ3</text>
<text x="262.5" y="121.8">VDD2_2</text>
<text x="262.5" y="123.7">VDD2_3</text>
<text x="262.5" y="125.6">VDD2_4</text>
<text x="227.9" y="127.4">DQ5</text>
<text x="227.9" y="129.3">DQ6</text>
<text x="227.9" y="131.1">DQ7</text>
<text x="260.9" y="131.1">D_VDDQ1</text>
<text x="262.5" y="127.4">VDD2_5</text>
<text x="262.5" y="129.3">VDD2_6</text>
<text x="227.9" y="136.7">DQ10</text>
<text x="227.9" y="134.8">DQ9</text>
<text x="227.9" y="132.9">DQ8</text>
<text x="260.9" y="132.9">D_VDDQ2</text>
<text x="260.9" y="134.8">D_VDDQ3</text>
<text x="260.9" y="136.7">D_VDDQ4</text>
<text x="227.9" y="138.5">DQ11</text>
<text x="227.9" y="142.3">DQ13</text>
<text x="227.9" y="140.4">DQ12</text>
<text x="260.9" y="138.5">D_VDDQ5</text>
<text x="260.9" y="142.3">D_VDDQ7</text>
<text x="260.9" y="140.4">D_VDDQ6</text>
<text x="227.9" y="146">DQ15</text>
<text x="227.9" y="144.1">DQ14</text>
<text x="227.9" y="149.6">DQ17</text>
<text x="227.9" y="147.8">DQ16</text>
<text x="259.9" y="149.6">D_VDDQ11</text>
<text x="259.9" y="147.8">D_VDDQ10</text>
<text x="260.9" y="144.1">D_VDDQ8</text>
<text x="260.9" y="146">D_VDDQ9</text>
<text x="227.9" y="153.3">DQ19</text>
<text x="227.9" y="155.2">DQ20</text>
<text x="227.9" y="151.5">DQ18</text>
<text x="259.9" y="151.5">D_VDDQ12</text>
<text x="259.9" y="153.3">D_VDDQ13</text>
<text x="227.9" y="160.8">DQ23</text>
<text x="227.9" y="158.9">DQ22</text>
<text x="227.9" y="157.1">DQ21</text>
<text x="262.2" y="157.1">VSSCA1</text>
<text x="262.2" y="158.9">VSSCA2</text>
<text x="262.2" y="160.8">VSSCA3</text>
<text x="227.9" y="166.4">DQ26</text>
<text x="227.9" y="164.5">VQ25</text>
<text x="227.9" y="162.7">DQ24</text>
<text x="262.4" y="162.7">D_VSS1</text>
<text x="262.4" y="164.5">D_VSS2</text>
<text x="262.4" y="166.4">D_VSS3</text>
<text x="227.9" y="171.9">DQ29</text>
<text x="227.9" y="173.8">DQ30</text>
<text x="227.9" y="168.2">DQ27</text>
<text x="227.9" y="170">DQ28</text>
<text x="262.4" y="168.2">D_VSS4</text>
<text x="262.4" y="173.8">D_VSS7</text>
<text x="262.4" y="170">D_VSS5</text>
<text x="262.4" y="171.9">D_VSS6</text>
<text x="227.9" y="175.6">DQ31</text>
<text x="262.4" y="175.6">D_VSS8</text>
<text x="263.1" y="179.3">VSSm2</text>
<text x="263.1" y="177.5">VSSm1</text>
<text x="227.9" y="183.1">DM1e</text>
<text x="227.9" y="181.2">DM0e</text>
<text x="227.9" y="184.9">DM2e</text>
<text x="262.7" y="181.2">VSSQm</text>
<text x="263.1" y="183.1">VSSQ1</text>
<text x="263.1" y="184.9">VSSQ2</text>
<text x="227.9" y="186.7">DM3e</text>
<text x="227.9" y="190.4">DQS0e</text>
<text x="263.1" y="186.7">VSSQ3</text>
<text x="263.1" y="188.6">VSSQ4</text>
<text x="263.1" y="190.4">VSSQ5</text>
<text x="227.9" y="196">/DQS1e</text>
<text x="227.9" y="194.2">DQS1e</text>
<text x="227.9" y="192.3">/DQS0e</text>
<text x="227.9" y="197.9">DQS2e</text>
<text x="263.1" y="194.2">VSSQ7</text>
<text x="263.1" y="192.3">VSSQ6</text>
<text x="263.1" y="196">VSSQ8</text>
<text x="263.1" y="197.9">VSSQ9</text>
<text x="227.9" y="203.5">/DQS3e</text>
<text x="227.9" y="201.6">DQS3e</text>
<text x="227.9" y="199.7">/DQS2e</text>
<text x="262.2" y="199.7">VSSQ10</text>
<text x="262.2" y="201.6">VSSQ11</text>
<text x="262.2" y="203.5">VSSQ12</text>
<text x="227.9" y="207.1">NC H6</text>
<text x="227.9" y="209">NC AA6</text>
<text x="262.2" y="205.2">VSSQ13</text>
<text x="263.5" y="209">DNU37</text>
<text x="227.9" y="212.7">DNU1</text>
<text x="227.9" y="214.6">DNU2</text>
<text x="263.5" y="214.6">DNU34</text>
<text x="263.5" y="212.7">DNU35</text>
<text x="263.5" y="210.8">DNU36</text>
<text x="227.9" y="216.4">DNU3</text>
<text x="227.9" y="218.3">DNU4</text>
<text x="227.9" y="220.1">DNU5</text>
<text x="263.5" y="220.1">DNU31</text>
<text x="263.5" y="218.3">DNU32</text>
<text x="263.5" y="216.4">DNU33</text>
<text x="227.9" y="222">DNU6</text>
<text x="227.9" y="223.8">DNU7</text>
<text x="227.9" y="225.7">DNU8</text>
<text x="227.9" y="227.5">DNU9</text>
<text x="263.5" y="225.7">DNU28</text>
<text x="263.5" y="223.8">DNU29</text>
<text x="263.5" y="222">DNU30</text>
<text x="227.9" y="229.4">DNU10</text>
<text x="235.3" y="231.3" transform="rotate(-90 235.3 231.3)">DNU11</text>
<text x="237.2" y="231.3" transform="rotate(-90 237.2 231.3)">DNU12</text>
<text x="239" y="231.3" transform="rotate(-90 239 231.3)">DNU13</text>
<text x="240.9" y="231.3" transform="rotate(-90 240.9 231.3)">DNU14</text>
<text x="242.7" y="231.3" transform="rotate(-90 242.7 231.3)">DNU15</text>
<text x="244.5" y="231.3" transform="rotate(-90 244.5 231.3)">DNU16</text>
<text x="246.4" y="231.3" transform="rotate(-90 246.4 231.3)">DNU17</text>
<text x="248.2" y="231.3" transform="rotate(-90 248.2 231.3)">DNU18</text>
<text x="250.1" y="231.3" transform="rotate(-90 250.1 231.3)">DNU19</text>
<text x="252" y="231.3" transform="rotate(-90 252 231.3)">DNU20</text>
<text x="253.8" y="231.3" transform="rotate(-90 253.8 231.3)">DNU21</text>
<text x="255.7" y="231.3" transform="rotate(-90 255.7 231.3)">DNU22</text>
<text x="257.6" y="231.3" transform="rotate(-90 257.6 231.3)">DNU23</text>
<text x="259.4" y="231.3" transform="rotate(-90 259.4 231.3)">DNU24</text>
<text x="261.2" y="231.3" transform="rotate(-90 261.2 231.3)">DNU25</text>
<text x="263.1" y="231.3" transform="rotate(-90 263.1 231.3)">DNU26</text>
<text x="264.9" y="231.3" transform="rotate(-90 264.9 231.3)">DNU27</text>
</g>
<g font-size="1.6" fill="#000080">
<text x="245.5" y="57.6">U501</text>
<text x="203.8" y="74.4">R509</text>
<text x="203.8" y="76.1">R510</text>
<text x="212.2" y="76.1">243 ±1%</text>
<text x="212.3" y="73.9">243</text>
<text x="276.2" y="72.5">R514</text>
<text x="285.4" y="72.5">0</text>
<text x="286.3" y="106.8">4.7uF</text>
<text x="287.3" y="104">C515</text>
<text x="298.4" y="104">C510</text>
<text x="298.4" y="106.8">100nF</text>
<text x="308.2" y="102.1">C537</text>
<text x="308.6" y="104.9">1uF</text>
<text x="318.8" y="102.1">C513</text>
<text x="318.8" y="104.9">4.7uF</text>
<text x="329" y="105.8">@220nF</text>
<text x="331.8" y="102.1">C524</text>
<text x="342" y="102.1">C536</text>
<text x="342" y="105.8">4.7uF</text>
<text x="284.5" y="115.1">C523</text>
<text x="284.5" y="118.8">1uF</text>
<text x="291" y="118.8">2.2UF</text>
<text x="291.9" y="115.1">C542</text>
<text x="296.5" y="118.8">100nF</text>
<text x="297.4" y="115.1">C531</text>
<text x="291.9" y="155.9">C530</text>
<text x="299.3" y="155.9">C529</text>
<text x="306.7" y="155.9">C528</text>
<text x="314.2" y="155.9">C527</text>
<text x="321.6" y="155.9">C540</text>
<text x="329" y="155.9">C539</text>
<text x="291.9" y="159.6">100nF</text>
<text x="299.3" y="159.6">100nF</text>
<text x="306.7" y="159.6">100nF</text>
<text x="314.2" y="159.6">100nF</text>
<text x="321.6" y="159.6">2.2UF</text>
<text x="329" y="159.6">2.2UF</text>
</g>
<g font-size="1.6" fill="#f00">
<text x="175.1" y="74.1">2</text>
<text x="182.7" y="74.1">EA[0..9]</text>
<text x="198.6" y="78">EA9</text>
<text x="295.7" y="75">eMMC_CMD</text>
<text x="295.8" y="76.9">eMMC_RST</text>
<text x="296.5" y="73.2">eMMC_CLK</text>
<text x="307.7" y="76.9">2</text>
<text x="307.7" y="75">2</text>
<text x="308.6" y="73.2">2</text>
<text x="198.6" y="79.9">EA8</text>
<text x="198.6" y="83.6">EA6</text>
<text x="198.6" y="81.7">EA7</text>
<text x="295.8" y="78.8">eMMC_DAT0</text>
<text x="295.8" y="80.6">eMMC_DAT1</text>
<text x="295.8" y="82.5">eMMC_DAT2</text>
<text x="307.7" y="78.8">2</text>
<text x="307.7" y="80.6">2</text>
<text x="307.7" y="82.5">2</text>
<text x="198.6" y="85.4">EA5</text>
<text x="198.6" y="89.2">EA3</text>
<text x="198.6" y="87.3">EA4</text>
<text x="295.7" y="86.2">eMMC_DAT4</text>
<text x="295.7" y="88.1">eMMC_DAT5</text>
<text x="295.8" y="84.3">eMMC_DAT3</text>
<text x="295.8" y="89.8">eMMC_DAT6</text>
<text x="307.7" y="84.3">2</text>
<text x="307.7" y="89.8">2</text>
<text x="307.7" y="86.2">2</text>
<text x="307.7" y="88.1">2</text>
<text x="198.6" y="94.7">EA0</text>
<text x="198.6" y="92.8">EA1</text>
<text x="198.6" y="91">EA2</text>
<text x="295.8" y="91.7">eMMC_DAT7</text>
<text x="307.7" y="91.7">2</text>
<text x="195.5" y="99">2</text>
<text x="195.5" y="100.9">2</text>
<text x="202.2" y="99">EDCLK_B</text>
<text x="204.2" y="100.9">EDCLK</text>
<text x="301.3" y="101">EVREF</text>
<text x="314.2" y="101">2</text>
<text x="195.5" y="104.9">2</text>
<text x="204.4" y="104.9">ECKE</text>
<text x="170.4" y="113.8">2</text>
<text x="177.9" y="113.8">ED[0..31]</text>
<text x="195.5" y="112.3">2</text>
<text x="203.1" y="112.3">ECS1_B</text>
<text x="195.5" y="114.1">2</text>
<text x="198.6" y="118.8">ED1</text>
<text x="198.6" y="116.9">ED0</text>
<text x="202.7" y="114.1">ECS0_B</text>
<text x="198.6" y="122.5">ED3</text>
<text x="198.6" y="124.4">ED4</text>
<text x="198.6" y="120.7">ED2</text>
<text x="198.6" y="126.3">ED5</text>
<text x="198.6" y="131.8">ED8</text>
<text x="198.6" y="129.9">ED7</text>
<text x="198.6" y="128.1">ED6</text>
<text x="198.6" y="133.6">ED9</text>
<text x="198.6" y="137.3">ED11</text>
<text x="198.6" y="135.5">ED10</text>
<text x="198.6" y="139.2">ED12</text>
<text x="198.6" y="142.9">ED14</text>
<text x="198.6" y="141.1">ED13</text>
<text x="198.6" y="148.4">ED17</text>
<text x="198.6" y="146.7">ED16</text>
<text x="198.6" y="144.8">ED15</text>
<text x="198.6" y="155.9">ED21</text>
<text x="198.6" y="150.3">ED18</text>
<text x="198.6" y="154">ED20</text>
<text x="198.6" y="152.2">ED19</text>
<text x="198.6" y="159.6">ED23</text>
<text x="198.6" y="161.5">ED24</text>
<text x="198.6" y="157.7">ED22</text>
<text x="198.6" y="165.2">ED26</text>
<text x="198.6" y="163.3">ED25</text>
<text x="198.6" y="167">ED27</text>
<text x="198.6" y="168.8">ED28</text>
<text x="198.6" y="172.6">ED30</text>
<text x="198.6" y="170.7">ED29</text>
<text x="198.6" y="174.4">ED31</text>
<text x="189" y="184.7">2</text>
<text x="189" y="180.9">2</text>
<text x="189" y="182.8">2</text>
<text x="197.9" y="184.7">EDQM2</text>
<text x="197.9" y="180.9">EDQM0</text>
<text x="197.9" y="182.8">EDQM1</text>
<text x="189" y="190.2">2</text>
<text x="189" y="186.5">2</text>
<text x="197.9" y="186.5">EDQM3</text>
<text x="198.1" y="190.2">EDQS0</text>
<text x="189" y="197.6">2</text>
<text x="189" y="193.9">2</text>
<text x="189" y="192">2</text>
<text x="189" y="195.8">2</text>
<text x="196.3" y="192">EDQS0_B</text>
<text x="196.3" y="195.8">EDQS1_B</text>
<text x="198.1" y="197.6">EDQS2</text>
<text x="198.3" y="193.9">EDQS1</text>
<text x="189" y="201.4">2</text>
<text x="189" y="203.2">2</text>
<text x="189" y="199.5">2</text>
<text x="196" y="199.5">EDQS2_B</text>
<text x="196.3" y="203.2">EDQS3_B</text>
<text x="198.1" y="201.4">EDQS3</text>
</g>
<g font-size="1.6">
<text x="215.9" y="74.4">±1%</text>
<text x="332.3" y="88.7">VEMC_3V3_PMU</text>
<text x="322.8" y="99.3">VEMC_1V8_PMU</text>
<text x="308" y="112.3">DVDD18_EMI</text>
<text x="289.3" y="145.3">DVDD12_EMI</text>
</g>
<g font-size="1.4">
<text x="45.3" y="7.5">5</text>
<text x="119.5" y="7.5">4</text>
<text x="193.6" y="7.5">3</text>
<text x="267.8" y="7.5">2</text>
<text x="342" y="7.5">1</text>
<text x="6.9" y="43.9">D</text>
<text x="379.6" y="43.9">D</text>
<text x="6.9" y="113.4">C</text>
<text x="379.6" y="113.4">C</text>
<text x="6.9" y="182.9">B</text>
<text x="379.6" y="182.9">B</text>
<text x="6.9" y="252.4">A</text>
<text x="379.6" y="252.4">A</text>
<text x="45.3" y="287.5">5</text>
<text x="119.5" y="287.5">4</text>
<text x="193.6" y="287.5">3</text>
<text x="267.8" y="287.5">2</text>
<text x="342" y="287.5">1</text>
</g>
<text font-size="1.3" fill="#000080" x="241.8" y="209.3">KMK3U000VM-B410</text>
</svg>
